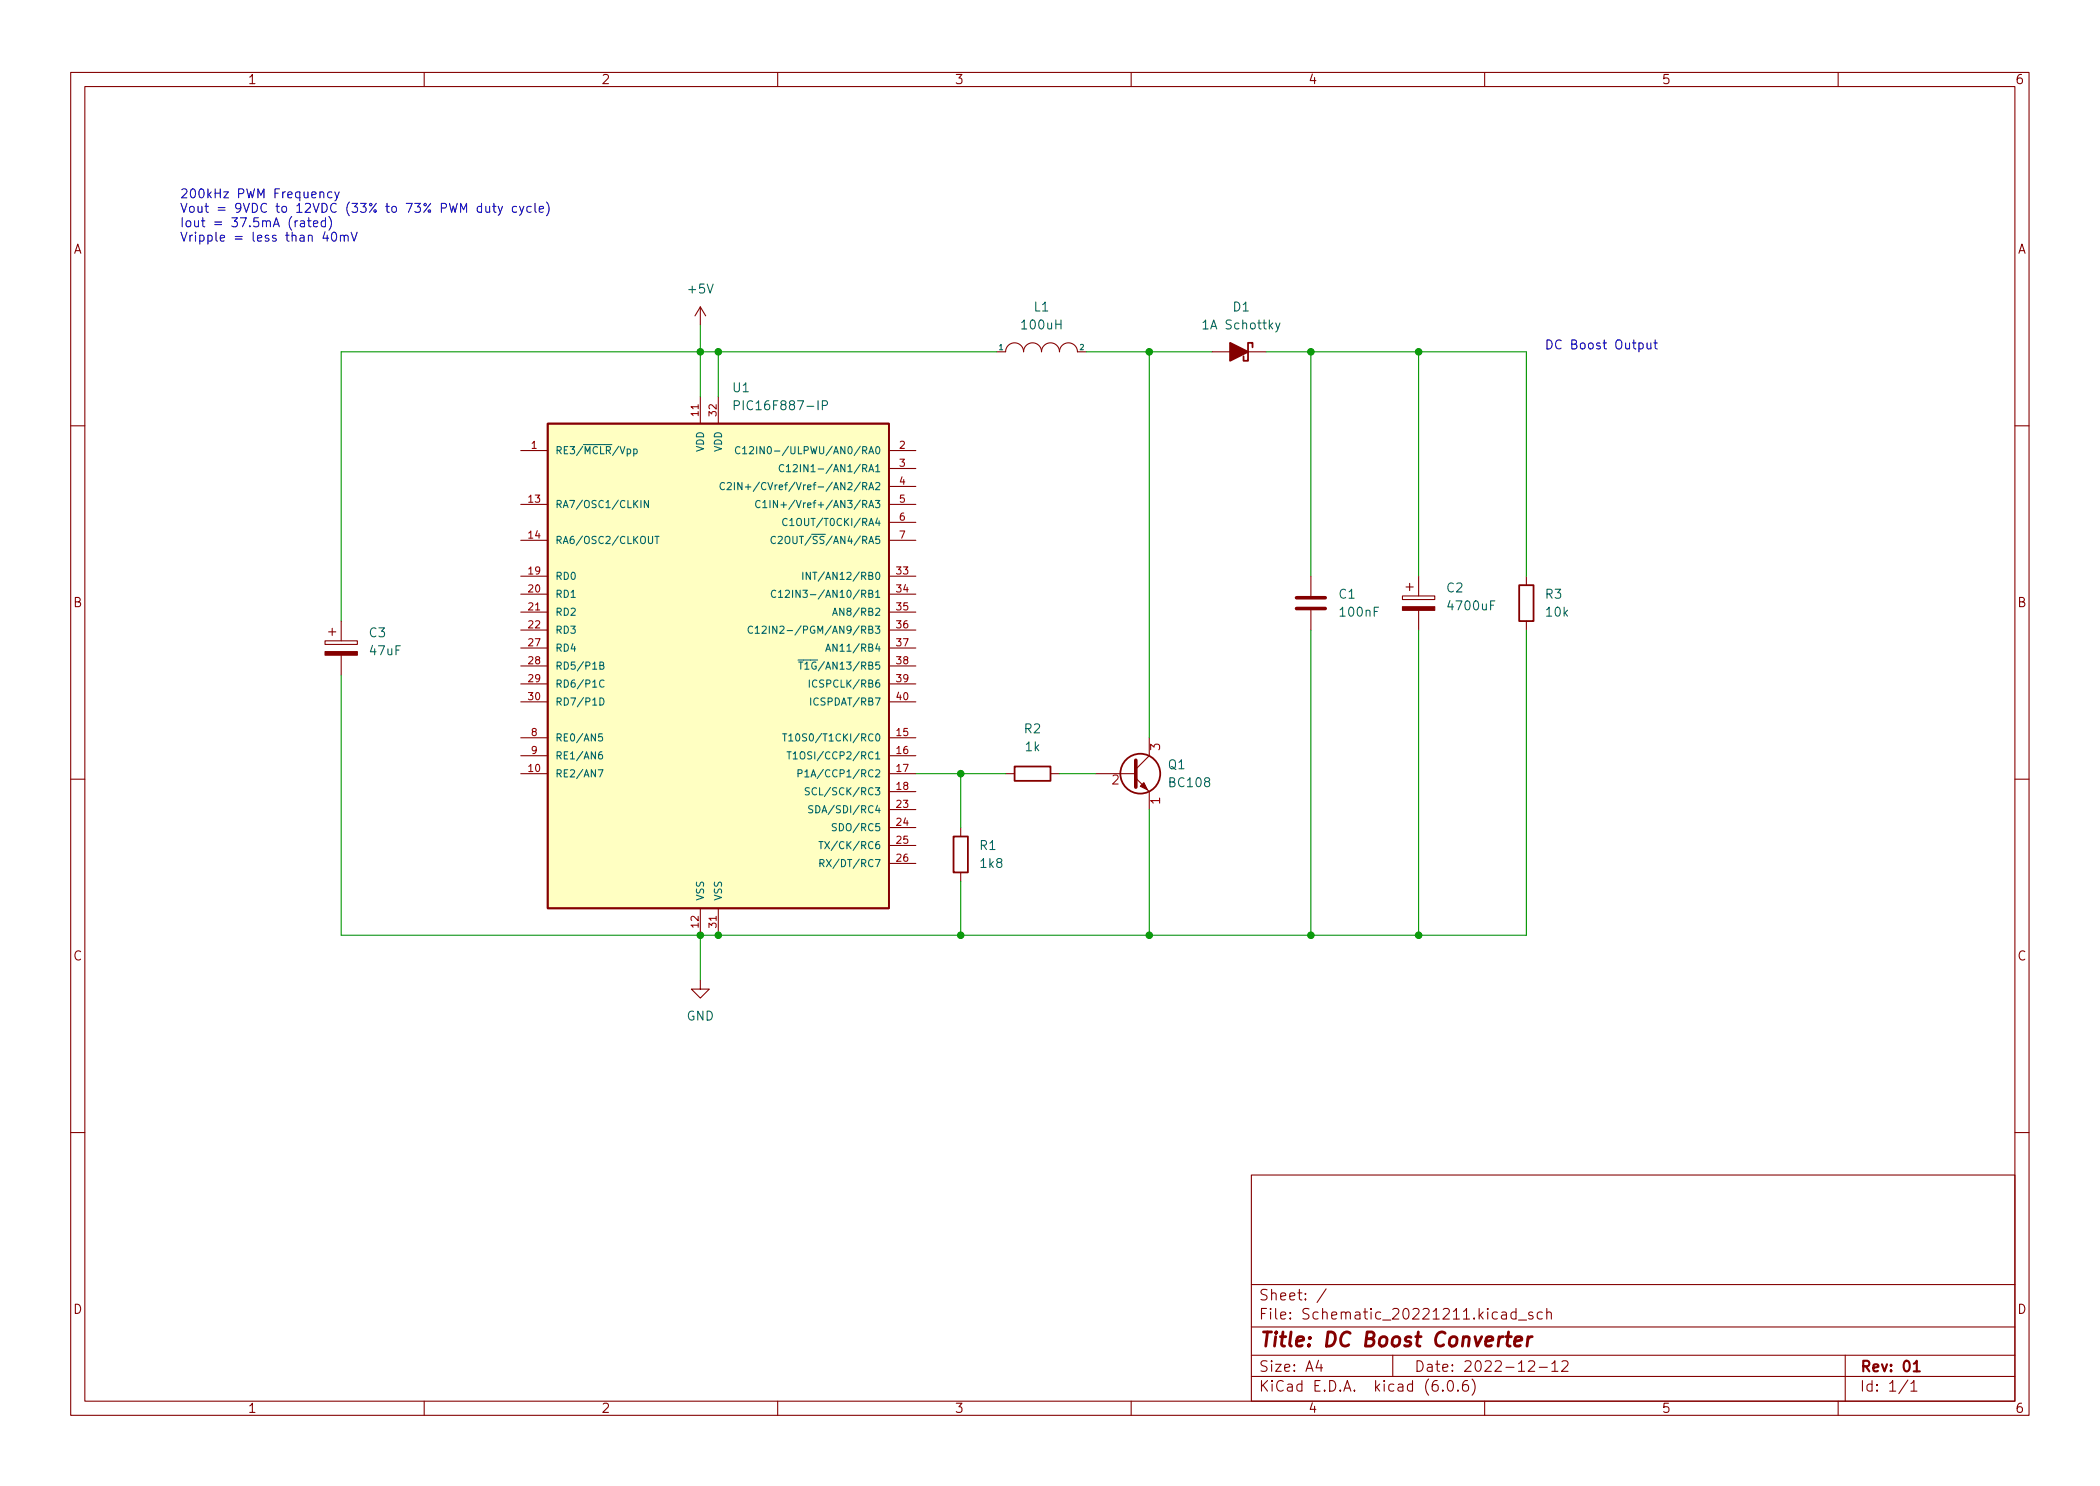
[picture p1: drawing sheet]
<svg xmlns="http://www.w3.org/2000/svg" width="297mm" height="210mm" viewBox="0 0 297 210" stroke-linecap="round" stroke-linejoin="round" font-family="sans-serif">
<g fill="none" stroke="#840000" stroke-width=".15">
<path d="M10 10.2h277v190.1h-277zM12 12.2h273v186.1h-273zM60 10.2v2M110 10.2v2M160 10.2v2M210 10.2v2M260 10.2v2M99.1 43.4l-.8 1.3M99.1 43.4v2.6M99.1 56.1v3.8M99.1 43.4l.7 1.3M101.6 56.1v3.8"/>
<path d="M141 49.8h1.2a1.27 1.27 0 0 1 1.3-1.3 1.27 1.27 0 0 1 1.3 1.3 1.27 1.27 0 0 1 1.2-1.3 1.27 1.27 0 0 1 1.3 1.3 1.27 1.27 0 0 1 1.3-1.3 1.27 1.27 0 0 1 1.3 1.3 1.27 1.27 0 0 1 1.2-1.3 1.27 1.27 0 0 1 1.3 1.3h1.3M171.4 49.8h7.7M10 60.2h2M73.7 63.7h3.8M73.7 71.4h3.8M73.7 76.4h3.8M125.7 63.7h3.8M125.7 71.4h3.8M125.7 76.4h3.8M125.7 66.3h3.8M125.7 68.8h3.8M125.7 73.9h3.8"/>
<path d="M285 60.2h2M46 90.7h4.5v.5h-4.5zM46.5 89.4h1M47 88.9v1M48.3 87.9v2.8M48.3 92.7v2.8M73.7 81.5h3.8M73.7 84.1h3.8M73.7 86.6h3.8M73.7 89.1h3.8M73.7 91.7h3.8M73.7 94.2h3.8"/>
<path d="M73.7 96.8h3.8M73.7 99.3h3.8M125.7 81.5h3.8M125.7 84.1h3.8M125.7 86.6h3.8M125.7 89.1h3.8M125.7 91.7h3.8M125.7 94.2h3.8M125.7 96.8h3.8M125.7 99.3h3.8M185.4 81.5v2.8M185.4 86.4v2.7"/>
<path d="M198.4 84.3h4.5v.5h-4.5zM198.9 83.1h1M199.4 82.5v1.1M200.7 81.5v2.8M200.7 86.4v2.7M215.9 81.5v1.3M215.9 87.9v1.2M10 110.2h2M73.7 109.5h3.8M73.7 104.4h3.8M73.7 106.9h3.8M125.7 109.5h3.8"/>
<path d="M125.7 104.4h3.8M125.7 106.9h3.8M125.7 112h3.8M125.7 114.5h3.8M125.7 117.1h3.8M125.7 119.6h3.8M135.9 117.1v1.3M142.2 109.5h1.3M148.6 109.5h1.3M154.9 109.5h5.8M160.7 110.1l1.9 1.9v2.5M162.6 104.4v2.5l-1.9 1.9"/>
<path d="M285 110.2h2M99.1 138.7v1.2h1.2l-1.2 1.3-1.3-1.3h1.3M99.1 128.5v3.8M101.6 128.5v3.8M125.7 122.2h3.8M135.9 123.4v1.3M10 160.2h2M177 166.3h108v32h-108zM285 160.2h2M60 198.3v2M110 198.3v2M160 198.3v2"/>
<path d="M177 194.8h108M177 191.8h108M177 187.8h108M177 181.8h108M186.5 192.5l-.4 1h1M186.9 193v1M187.6 182.4l-1.3 1.9M197 191.8v3M204.1 196.7v.1h-.1l.1-.1v.1M204.9 195.4a.36 .36 0 0 1 .6 .2 .77 .77 0 0 1-.4 1.2 1 1 0 0 1-.2-1.4zM206.2 196.7l.1 .1h-.1h-.1l.1-.1v.1M207.6 195.3a.59 .59 0 0 0-.7 .7v.5l.1 .3h.4l.2-.1 .1-.5-.1-.2-.5-.1-.2 .3"/>
<path d="M208.2 195.1a1.72 1.72 0 0 1 0 2.3M210 198.3v2M214.4 185.7l-.4-.1-.3 .3v.4l.2 .3h.1h.4M214.4 185.1v1.5M214.8 186.8h1.1M216.2 192.7l.2-.2 .5 .1a.41 .41 0 0 1 .1 .6l-.9 .8h1M216.8 185.7l-.4-.1-.2 .2 .1 .3 .5 .1 .1 .1-.1 .3h-.2h-.4M217.7 193.5h1.2M218.1 185.7l-.4-.1-.3 .3v.4l.2 .3h.1h.4M218.8 185.8a.37 .37 0 0 1 .6 0v.8M218.8 185.1v1.5M219.5 193l.4-.5v1.5"/>
<path d="M219.5 194h.9M220.9 192.7l.2-.2 .5 .1a.41 .41 0 0 1 .1 .6l-.8 .8h.9M260 198.3v2M261 191.8v6.5M269.9 195.3l-1.3 1.9M270.3 195.8l.4-.5v1.5M270.3 196.8h.9"/>
</g>
<path d="M270.7 193l.4-.5v1.5M270.7 194h.9" fill="none" stroke="#840000" stroke-width=".3"/>
<path d="M213 189.1h.8M213.4 188.5l-.2 1.7v.2l.4 .1M214.3 189.8l.9-.2v-.4l-.2-.1-.6 .1-.1 .2-.1 .8 .1 .2 .2 .1 .5-.1M216.2 189.1l-.2 1.4M216.7 189.1a.59 .59 0 0 0-.6 .4" fill="none" stroke="#840000" stroke-width=".4"/>
<path d="M174 48.5l2.5 1.3-2.5 1.2z" fill="#840000" stroke="#840000" stroke-width=".25"/>
<g fill="none" stroke="#840000" stroke-width=".25">
<path d="M77.5 59.9h48.2v68.6h-48.2zM177.2 49.1v-.6h-.7v2.5h-.6v-.6M214.9 82.8h2v5.1h-2zM134.9 118.4h2v5h-2zM143.5 108.5h5.1v2h-5.1z"/>
<circle cx="161.3" cy="109.5" r="2.82"/>
</g>
<g fill="none" stroke="#006464" stroke-width=".15">
<path d="M103.9 57.4l.6-.1 .1-.2-.1-.3-.2-.1h-.4v1.3M116.3 57.4l.6-.1 .1-.2v-.3l-.2-.1h-.5v1.3M180.4 45.7l.3 .8M181.1 45.7l-.5 1.1-.2 .2M90.7 70.8v1M91.7 70.8v1l-.6-1v1M91.7 75.9v.8l.2 .2h.3l.1-.2v-.8M92.6 75.9h.6M92.9 75.9v1M102.5 68.4a.48 .48 0 0 0-.7 .3 .48 .48 0 0 0 .5 .6l.2-.1M102.9 68.4l.4-.1 .1 .3-.6 .7h.6M103.9 68.3v1"/>
<path d="M104.7 63.3a.48 .48 0 0 0-.7 .3 .48 .48 0 0 0 .5 .6l.2-.1M104.9 68.3v1l-.5-1v1M105 63.5l.3-.3v1M105 64.2h.6M105.4 68.9h.8M105.8 68.5v.8M106 63.3l.4-.1 .2 .3-.6 .7h.6M107.5 70.9a.48 .48 0 0 0-.7 .3 .48 .48 0 0 0 .5 .6l.2-.1M107.9 71.1l.3-.3v1M107.9 71.8h.6M108.9 70.8v1M109.7 76a.48 .48 0 0 0-.7 .3 .48 .48 0 0 0 .5 .6l.2-.1"/>
<path d="M110 70.8v1l-.6-1v1M110.8 65.8a.48 .48 0 0 0-.6 .4 .48 .48 0 0 0 .5 .5h.1M111.2 66l.3-.3v1M111.2 66.7h.6M111.3 73.4a.48 .48 0 0 0-.6 .4 .48 .48 0 0 0 .4 .6l.2-.1M111.7 73.6l.3-.2v1M111.7 74.4h.6M112.2 65.8l.4-.1 .2 .3-.6 .7h.6M84.9 94.2l.4-.1 .1-.1-.1-.2-.4-.1v1h.3l.2-.1v-.3l-.2-.1M84.9 98.8a.51 .51 0 0 1 .5 .5 .51 .51 0 0 1-.5 .5zM85.4 96.3a.48 .48 0 0 0-.6 .3 .48 .48 0 0 0 .4 .6l.2-.1M106.4 88.7a.48 .48 0 0 0-.6 .3 .48 .48 0 0 0 .5 .6l.1-.1"/>
<path d="M106.8 88.9l.3-.3v1M106.8 89.6h.6M107.8 88.7l.4-.1 .2 .3-.6 .7h.6M108.8 88.6v1M109.7 83.6a.48 .48 0 0 0-.6 .3 .48 .48 0 0 0 .4 .6l.2-.1M110.1 83.8l.3-.3v1M110.1 84.5h.6M111.1 83.6l.4-.1 .2 .3-.7 .7h.7M112.9 93.4h.8M113 93.7h.6M113.6 81v1M114.5 96.2v1"/>
<path d="M114.6 81v1l-.6-1v1M114.7 98.8v1M115.5 96.3a.48 .48 0 0 0-.6 .3 .48 .48 0 0 0 .4 .6l.2-.1M116.8 92.1l.3-1 .4 1M116.9 91.9h.5M117.8 87.1l.3-1 .3 1M117.9 86.8h.4M84.6 108.9h.7l-.4 1M85.1 106.4h-.2a.68 .68 0 0 0 0 1l.3-.1v-.3l-.2-.2h-.1l-.2 .2M85.2 103.8h-.5v.5l.1-.1 .3 .1 .1 .1v.4h-.2h-.3M110.7 103.8h.6M111 103.8v1"/>
<path d="M111.3 106.4h.6M111.6 104.1l.3-.3v1M111.6 104.8h.6M111.6 106.4v1M112.2 106.7l.3-.3v1M112.2 107.4h.6M112.9 109.4h.5l.1-.1-.1-.3-.5-.1v1M113.8 109.2l.3-.3v1M113.8 109.9h.6M114.5 111.5h-.4h-.2v.3l.5 .2 .1 .3-.2 .2-.4-.1M115 114h-.4l-.2 .1v.3l.5 .2 .1 .2-.2 .2h-.4M115.8 119.1h.6"/>
<path d="M116.1 119.1v1M116.7 119.1l.6 1M117.3 119.1l-.6 1M118.3 116.6l-.4-.1-.1 .1v.3l.4 .2 .1 .3-.2 .1h-.4M116 122.1h.5l.1-.1-.1-.3-.5-.1v1M116.2 122.1l.4 .5"/>
</g>
<g fill="#840000" stroke="#840000" stroke-width=".15">
<path d="M198.4 85.8h4.5v.6h-4.5z"/>
<path d="M161.8 110.7l.5 1.1-1-.6z"/>
<path d="M46 92.2h4.5v.5h-4.5z"/>
</g>
<path d="M183.4 86.1h4.1M183.4 84.6h4.1M160.7 107.6v3.8" fill="none" stroke="#840000" stroke-width=".51"/>
<path d="M77.5 59.9h48.2v68.6h-48.2z" fill="#ffffc2" stroke="#ffffc2" stroke-width=".14"/>
<g fill="none" stroke="#0000c2" stroke-width=".15">
<path d="M42.5 31.3h.5l.1 .8M43.1 31.5l-.4 .1a.25 .25 0 0 0-.2 .2 .25 .25 0 0 0 .2 .3l.4-.1M43.5 31.2h.5M43.7 30.8v1.1v.1l.3 .1M44.3 31.7l.6-.2v-.2l-.4-.1-.2 .2 .1 .6h.5M45.3 27.3l.1-.2 .3 .1 .1 .8M46 32.8l-.3 .9h.8M46 31.3l-.3-.1-.3 .3v.3l.2 .2h.4M46 30.8v1.3M46.3 33.3v.8M46.5 30.6a1.46 1.46 0 0 1 0 2M46.9 27.2l-.3-.1-.3 .3v.4l.2 .1h.4"/>
<path d="M47 33l.2-.1a.68 .68 0 0 1 .3 1.1l-.2 .1a.69 .69 0 0 1-.3-1.1zM47.4 27.1l.3 .9M48 27.1l-.4 1.2-.2 .1M48.2 33.4l.1-.1h.3l.1 .8M48.2 33.3v.8M48.7 33.5l.2-.2h.3v.8M49.7 32.9l.4 1.2 .4-1.2M68.7 29.2l.1 .8h.3l.2-.1M69.3 29.2v.8M69.7 29.2h.5M69.9 28.8v1.1v.1h.3M70.5 29.2l.3 .8"/>
<path d="M71.1 29.2l-.4 1.1-.2 .2M73.1 29.3l-.4-.1-.2 .2v.4l.1 .2h.5M73.5 29.2l.3 .8M74.1 29.2l-.4 1.1-.2 .2M75.1 29.3l-.3-.1-.3 .2v.4l.1 .2h.5M75.7 28.8v1.1l.2 .1M76.3 29.6l.6-.1-.1-.2-.3-.1-.2 .2v.6h.5M77.3 28.6a1.46 1.46 0 0 1 0 1.9M231.8 48.6l.4-.1 .2 .3v.3l-.1 .2h-.5M233 48.5v.8l.3 .1 .2-.2M233.5 48.5v.9M233.9 48.5h.5"/>
<path d="M234.1 48.1v1.1l.1 .1 .2 .1"/>
</g>
<g fill="none" stroke="#009600" stroke-width=".15">
<path d="M99.1 46v10.1M101.6 49.8v6.3M141 49.8h-92.7v38.1M153.7 49.8h17.7M162.6 49.8v54.6M179.1 49.8h36.8v31.7M185.4 49.8v31.7M200.7 49.8v31.7M185.4 89.1v43.2M200.7 89.1v43.2M215.9 89.1v43.2h-167.6v-36.8M129.5 109.5h12.7"/>
<path d="M135.9 109.5v7.6M149.9 109.5h5M162.6 114.5v17.8M99.1 132.3v6.4M135.9 124.7v7.6"/>
</g>
<g fill="#009600" stroke="#009600" stroke-width=".15">
<circle cx="162.6" cy="49.8" r=".46"/>
<circle cx="185.4" cy="49.8" r=".46"/>
<circle cx="185.4" cy="132.3" r=".46"/>
<circle cx="200.7" cy="132.3" r=".46"/>
<circle cx="200.7" cy="49.8" r=".46"/>
<circle cx="135.9" cy="132.3" r=".46"/>
<circle cx="162.6" cy="132.3" r=".46"/>
<circle cx="99.1" cy="49.8" r=".46"/>
<circle cx="99.1" cy="132.3" r=".46"/>
<circle cx="101.6" cy="132.3" r=".46"/>
<circle cx="135.9" cy="109.5" r=".46"/>
<circle cx="101.6" cy="49.8" r=".46"/>
</g>
<text font-size="2.8" fill="#840000" x="178" y="190.6">Title: DC Boost Converter</text>
<g font-size="2.1" fill="#840000">
<text x="178" y="184">Sheet: /</text>
<text x="178" y="186.7">File: Schematic_20221211.kicad_sch</text>
<text x="178" y="196.9">KiCad E.D.A. kicad (6.0.6)</text>
<text x="178" y="194.1">Size: A4</text>
<text x="200" y="194.1">Date: 2022-12-12</text>
<text x="263" y="194.1">Rev: 01</text>
<text x="263" y="196.9">Id: 1/1</text>
</g>
<g font-size="1.8" fill="#840000">
<text x="35" y="11.9">1</text>
<text x="85" y="11.9">2</text>
<text x="135" y="11.9">3</text>
<text x="185" y="11.9">4</text>
<text x="235" y="11.9">5</text>
<text x="285" y="11.9">6</text>
<text x="10.3" y="35.9">A</text>
<text x="285.3" y="35.9">A</text>
<text x="10.3" y="85.9">B</text>
<text x="285.3" y="85.9">B</text>
<text x="10.3" y="135.9">C</text>
<text x="285.3" y="135.9">C</text>
<text x="10.3" y="185.9">D</text>
<text x="285.3" y="185.9">D</text>
<text x="35" y="199.9">1</text>
<text x="85" y="199.9">2</text>
<text x="135" y="199.9">3</text>
<text x="185" y="199.9">4</text>
<text x="235" y="199.9">5</text>
<text x="285" y="199.9">6</text>
</g>
<g font-size="1.8" fill="#0000c2">
<text x="25.4" y="28.1">200kHz PWM Frequency</text>
<text x="25.4" y="30.1">Vout = 9VDC to 12VDC (33% to 73% PWM duty cycle)</text>
<text x="25.4" y="32.1">Iout = 37.5mA (rated)</text>
<text x="25.4" y="34.2">Vripple = less than 40mV</text>
<text x="218.4" y="49.4">DC Boost Output</text>
</g>
<g font-size="1.8" fill="#006464">
<text x="97.5" y="41.5">+5V</text>
<text x="144.7" y="46.6">100uH</text>
<text x="146.3" y="44.1">L1</text>
<text x="170.5" y="46.6">1A Schottky</text>
<text x="174.4" y="44.1">D1</text>
<text x="103.7" y="55.5">U1</text>
<text x="104.8" y="58">PIC16F887-IP</text>
<text x="204.7" y="83.8">C2</text>
<text x="189.4" y="84.7">C1</text>
<text x="189.7" y="87.2">100nF</text>
<text x="205" y="86.4">4700uF</text>
<text x="218.6" y="84.7">R3</text>
<text x="218.8" y="87.2">10k</text>
<text x="52.3" y="90.2">C3</text>
<text x="52.4" y="92.7">47uF</text>
<text x="144.9" y="103.8">R2</text>
<text x="145.1" y="106.3">1k</text>
<text x="165.3" y="108.8">Q1</text>
<text x="165.5" y="111.4">BC108</text>
<text x="138.6" y="120.3">R1</text>
<text x="138.8" y="122.8">1k8</text>
<text x="97.1" y="144.4">GND</text>
</g>
<g font-size="1.8" fill="#a90000">
<text x="164.1" y="106.2" transform="rotate(-90 164.1 106.2)">3</text>
<text x="157.3" y="111">2</text>
<text x="164.1" y="113.8" transform="rotate(-90 164.1 113.8)">1</text>
</g>
<g font-size="1.4" fill="#a90000">
<text x="98.8" y="58.8" transform="rotate(-90 98.8 58.8)">11</text>
<text x="101.3" y="58.8" transform="rotate(-90 101.3 58.8)">32</text>
<text x="75.2" y="63.5">1</text>
<text x="127.2" y="63.5">2</text>
<text x="74.8" y="71.1">13</text>
<text x="127.2" y="66">3</text>
<text x="127.2" y="68.6">4</text>
<text x="127.2" y="71.1">5</text>
<text x="74.8" y="76.2">14</text>
<text x="127.2" y="73.7">6</text>
<text x="127.2" y="76.2">7</text>
<text x="74.8" y="81.3">19</text>
<text x="74.8" y="83.8">20</text>
<text x="126.8" y="81.3">33</text>
<text x="126.8" y="83.8">34</text>
<text x="74.8" y="86.4">21</text>
<text x="74.8" y="88.9">22</text>
<text x="126.8" y="86.4">35</text>
<text x="126.8" y="88.9">36</text>
<text x="74.8" y="91.4">27</text>
<text x="74.8" y="94">28</text>
<text x="126.8" y="91.4">37</text>
<text x="126.8" y="94">38</text>
<text x="74.8" y="96.5">29</text>
<text x="74.8" y="99.1">30</text>
<text x="126.8" y="96.5">39</text>
<text x="126.8" y="99.1">40</text>
<text x="75.2" y="104.1">8</text>
<text x="75.2" y="106.7">9</text>
<text x="126.8" y="104.1">15</text>
<text x="126.8" y="106.7">16</text>
<text x="74.8" y="109.2">10</text>
<text x="126.8" y="109.2">17</text>
<text x="126.8" y="111.8">18</text>
<text x="126.8" y="114.3">23</text>
<text x="126.8" y="116.8">24</text>
<text x="126.8" y="119.4">25</text>
<text x="126.8" y="121.9">26</text>
<text x="98.8" y="131.2" transform="rotate(-90 98.8 131.2)">12</text>
<text x="101.3" y="131.2" transform="rotate(-90 101.3 131.2)">31</text>
</g>
<g font-size="1.4" fill="#006464">
<text x="78.5" y="64.3">RE3/~{MCLR}/Vpp</text>
<text x="99.6" y="63.9" transform="rotate(-90 99.6 63.9)">VDD</text>
<text x="102.1" y="63.9" transform="rotate(-90 102.1 63.9)">VDD</text>
<text x="107.4" y="64.3">C12IN0-/ULPWU/AN0/RA0</text>
<text x="78.5" y="71.9">RA7/OSC1/CLKIN</text>
<text x="106.4" y="69.3">C2IN+/CVref/Vref-/AN2/RA2</text>
<text x="110.2" y="71.9">C1IN+/Vref+/AN3/RA3</text>
<text x="113" y="66.8">C12IN1-/AN1/RA1</text>
<text x="78.5" y="77">RA6/OSC2/CLKOUT</text>
<text x="110.1" y="77">C2OUT/~{SS}/AN4/RA5</text>
<text x="112.2" y="74.4">C1OUT/T0CKI/RA4</text>
<text x="78.5" y="82">RD0</text>
<text x="115.2" y="82">INT/AN12/RB0</text>
<text x="78.5" y="84.6">RD1</text>
<text x="78.5" y="87.1">RD2</text>
<text x="78.5" y="89.7">RD3</text>
<text x="109.4" y="89.7">C12IN2-/PGM/AN9/RB3</text>
<text x="112.2" y="84.6">C12IN3-/AN10/RB1</text>
<text x="118.7" y="87.1">AN8/RB2</text>
<text x="78.5" y="92.2">RD4</text>
<text x="78.5" y="94.7">RD5/P1B</text>
<text x="113.6" y="94.7">~{T1G}/AN13/RB5</text>
<text x="117.9" y="92.2">AN11/RB4</text>
<text x="78.5" y="97.3">RD6/P1C</text>
<text x="78.5" y="99.8">RD7/P1D</text>
<text x="115.3" y="97.3">ICSPCLK/RB6</text>
<text x="115.3" y="99.8">ICSPDAT/RB7</text>
<text x="78.5" y="104.9">RE0/AN5</text>
<text x="78.5" y="107.4">RE1/AN6</text>
<text x="112.8" y="104.9">T10S0/T1CKI/RC0</text>
<text x="113.2" y="107.4">T1OSI/CCP2/RC1</text>
<text x="78.5" y="110">RE2/AN7</text>
<text x="114.6" y="110">P1A/CCP1/RC2</text>
<text x="115.3" y="112.5">SCL/SCK/RC3</text>
<text x="115.8" y="115.1">SDA/SDI/RC4</text>
<text x="118.4" y="117.6">SDO/RC5</text>
<text x="117.2" y="120.1">TX/CK/RC6</text>
<text x="117.2" y="122.7">RX/DT/RC7</text>
<text x="99.6" y="127.5" transform="rotate(-90 99.6 127.5)">VSS</text>
<text x="102.1" y="127.5" transform="rotate(-90 102.1 127.5)">VSS</text>
</g>
<g font-size="1.1" fill="#006464">
<text x="141.3" y="49.5">1</text>
<text x="152.7" y="49.5">2</text>
</g>
</svg>
